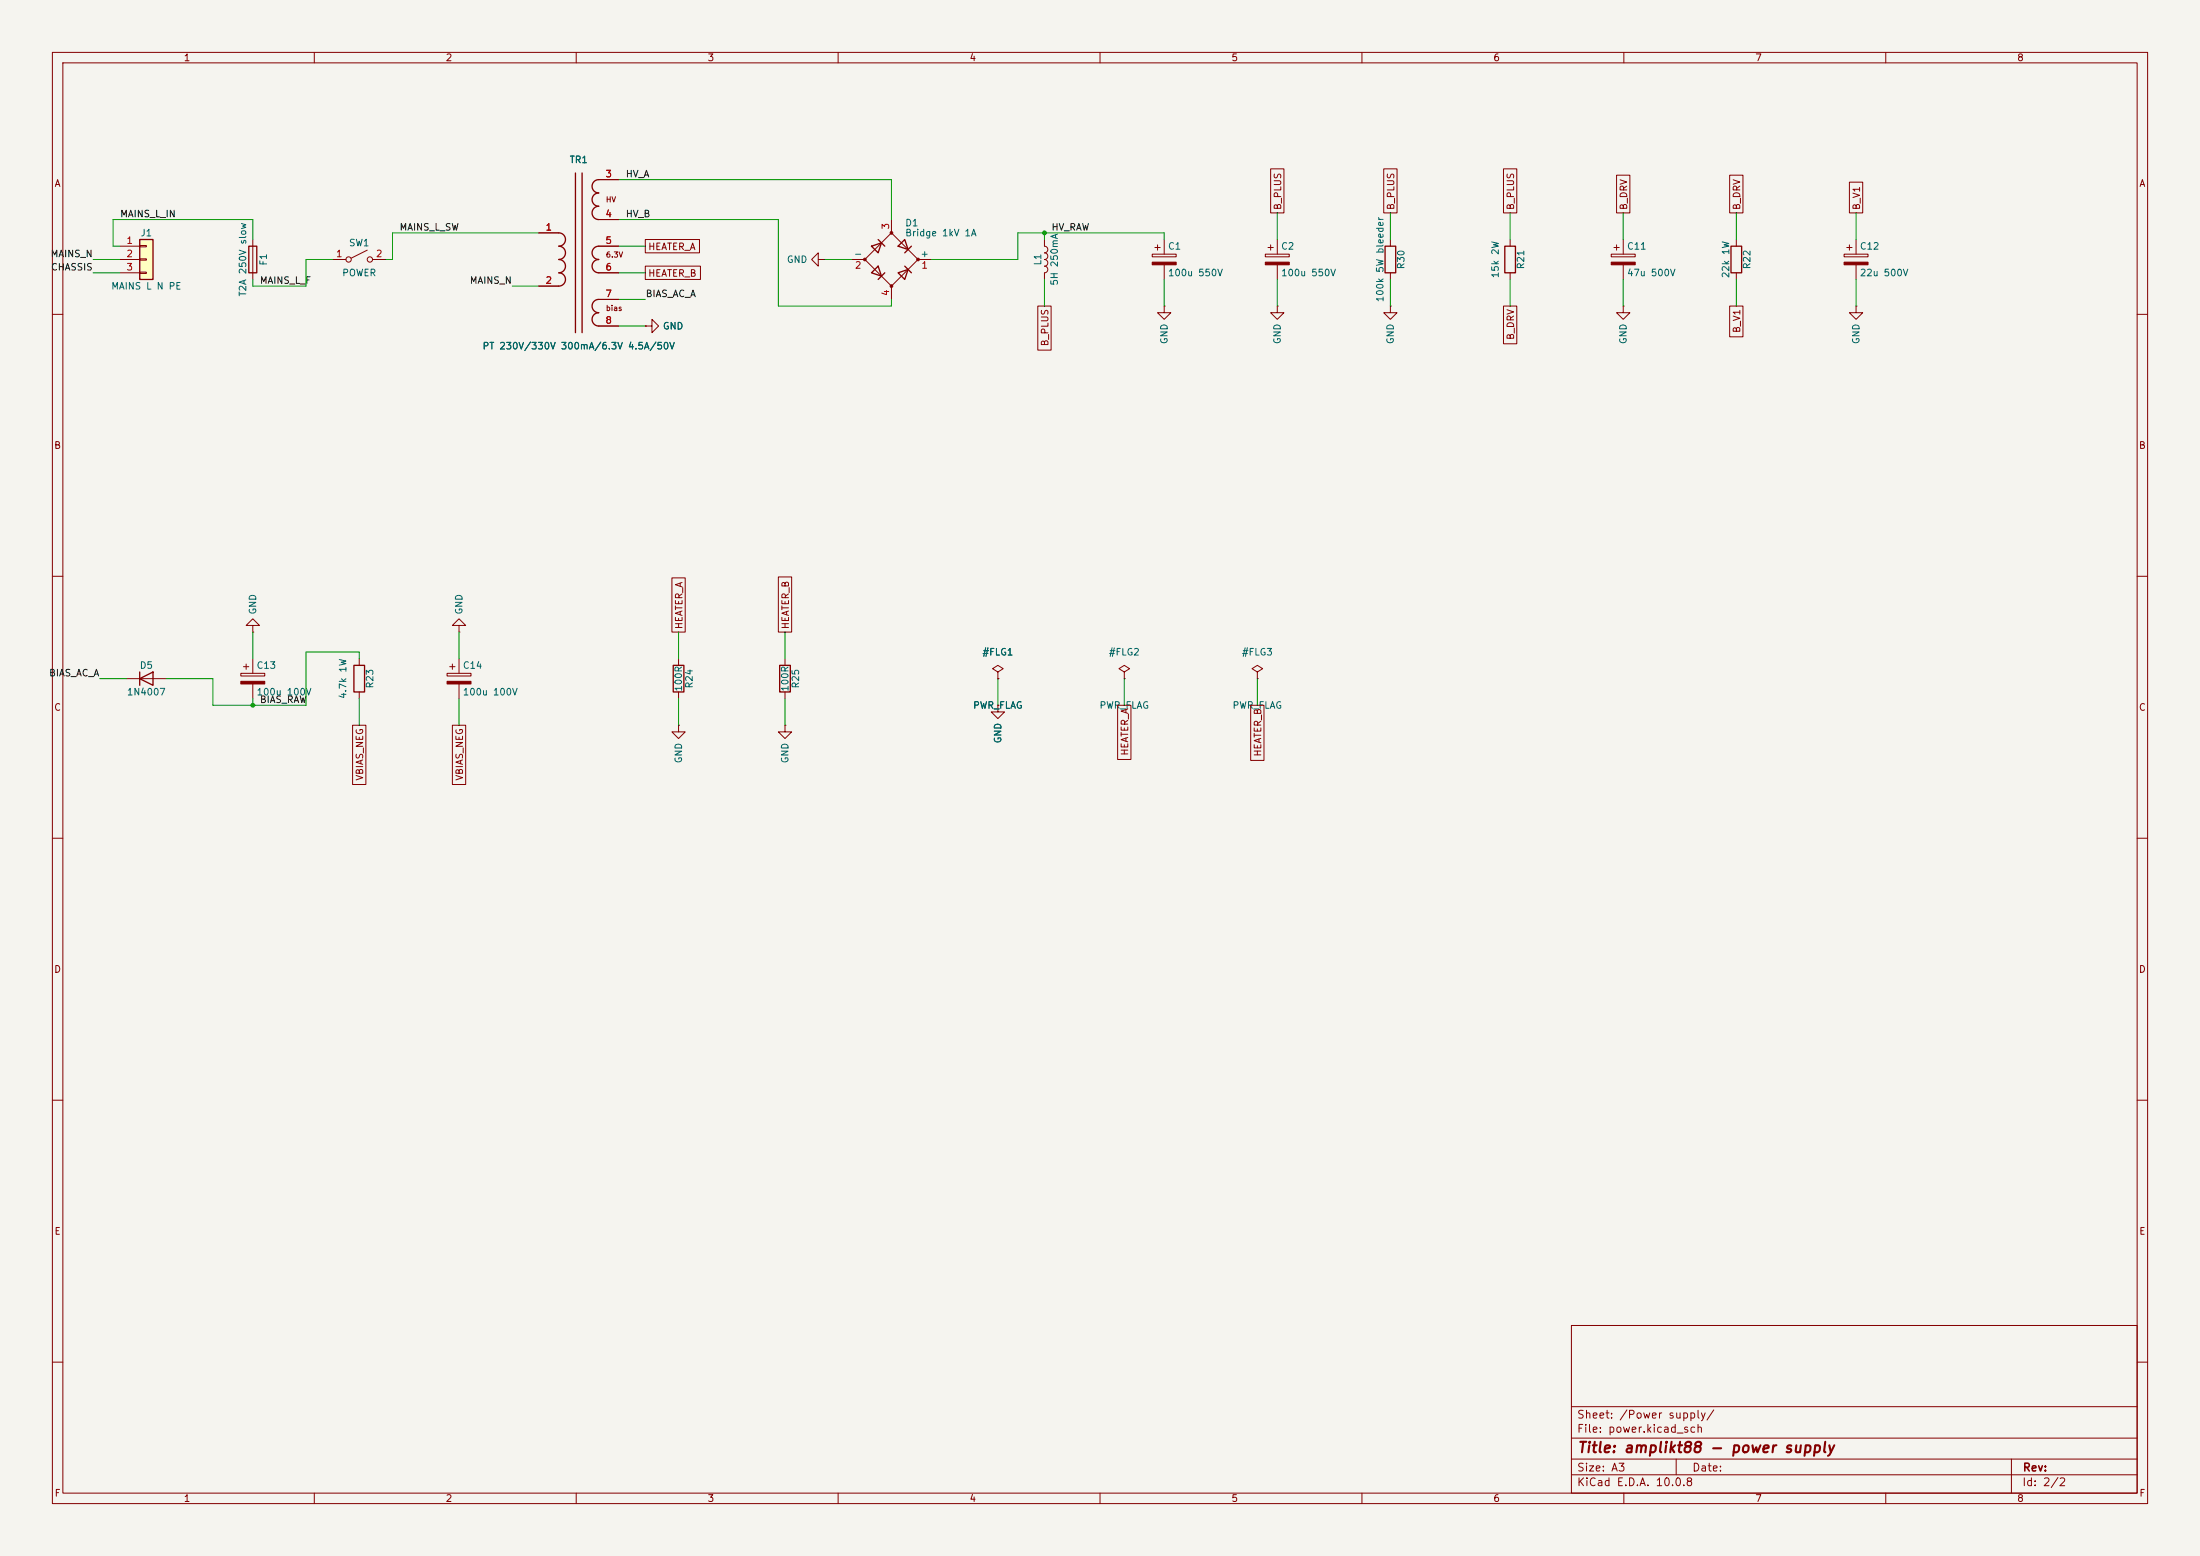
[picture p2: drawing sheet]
<svg xmlns="http://www.w3.org/2000/svg" width="420mm" height="297mm" viewBox="0 0 420 297" stroke-linecap="round" stroke-linejoin="round" font-family="sans-serif">
<path d="M0 0h420v297h-420z" fill="#f5f4ef" stroke="#f5f4ef" stroke-width=".19"/>
<g fill="none" stroke="#840000" stroke-width=".19">
<path d="M10 10h400v277h-400zM12 12h396v273h-396zM60 10v2M110 10v2M160 10v2M210 10v2M260 10v2M310 10v2M360 10v2M48.3 45.7v7.6M288.3 45.7v1.3M288.3 52.1v1.2"/>
<path d="M10 60h2M408 60h2M10 110h2M408 110h2M10 160h2M408 160h2M10 210h2M408 210h2M300 253h108v32h-108zM10 260h2M300 278.5h108M300 274.5h108"/>
<path d="M300 268.5h108M320 278.5v3M384 278.5v6.5M408 260h2M60 285v2M110 285v2M160 285v2M210 285v2M260 285v2M300 281.5h108M310 285v2M360 285v2"/>
</g>
<path d="M47.5 47h1.5v5.1h-1.5zM287.3 47h2v5.1h-2z" fill="none" stroke="#840000" stroke-width=".25"/>
<path d="M26.7 45.7h2.5v7.6h-2.5z" fill="#ffffc2"/>
<g fill="none" stroke="#840000" stroke-width=".25">
<path d="M109.9 33v30.5M111.1 33v30.5M114.3 34.3a1.27 1.27 0 0 0-1.3 1.3 1.27 1.27 0 0 0 1.3 1.2 1.27 1.27 0 0 0-1.3 1.3 1.27 1.27 0 0 0 1.3 1.3 1.27 1.27 0 0 0-1.3 1.2 1.27 1.27 0 0 0 1.3 1.3M26.7 45.7h2.5v7.6h-2.5zM106.7 44.5a1.27 1.27 0 0 1 1.2 1.2 1.27 1.27 0 0 1-1.2 1.3 1.27 1.27 0 0 1 1.2 1.3 1.27 1.27 0 0 1-1.2 1.2 1.27 1.27 0 0 1 1.2 1.3 1.27 1.27 0 0 1-1.2 1.3 1.27 1.27 0 0 1 1.2 1.2 1.27 1.27 0 0 1-1.2 1.3M114.3 47a1.27 1.27 0 0 0-1.3 1.3 1.27 1.27 0 0 0 1.3 1.2 1.27 1.27 0 0 0-1.3 1.3 1.27 1.27 0 0 0 1.3 1.3M114.3 57.2a1.27 1.27 0 0 0-1.3 1.2 1.27 1.27 0 0 0 1.3 1.3 1.27 1.27 0 0 0-1.3 1.3 1.27 1.27 0 0 0 1.3 1.2M166.4 47l1.9-.6-.7 1.9zM166.4 52.1l1.2-1.3 .7 1.9zM167.6 45.7l1.3 1.3M168.9 52.1l-1.3 1.2M171.4 47l1.3-1.3 .7 1.9z"/>
<path d="M171.4 52.1l2-.7-.7 1.9zM172.7 50.8l1.3 1.3M174 47l-1.3 1.3M264.4 47h2v5.1h-2zM330.5 47h2v5.1h-2zM26.7 129.5l2.5-1.2v2.5zM26.7 128.3v2.5M67.6 127h2v5.1h-2zM128.5 127h2.1v5.1h-2.1zM148.8 127h2.1v5.1h-2.1z"/>
</g>
<g fill="none" stroke="#840000" stroke-width=".19">
<path d="M114.3 34.3h3.8M242.6 32.2h2.5v8.4h-2.5zM264.2 32.2h2.5v8.4h-2.5zM287 32.2h2.6v8.4h-2.6zM308.6 33.4h2.6v7.2h-2.6zM330.2 33.4h2.5v7.2h-2.5zM353.1 34.8h2.5v5.8h-2.5zM22.9 47h3.8M22.9 49.5h3.8M22.9 52.1h3.8M26.7 46.9h1.2v.2h-1.2zM26.7 49.4h1.2v.3h-1.2z"/>
<path d="M26.7 51.9h1.2v.3h-1.2zM63.5 49.5h2.5M70.1 47.8l-3 1.5M71.1 49.5h2.6M102.9 44.5h3.8M102.9 54.6h3.8M114.3 47h3.8M114.3 52.1h3.8M114.3 41.9h3.8M114.3 57.2h3.8M123.2 45.7h10.3v2.6h-10.3zM123.2 50.8h10.5v2.5h-10.5z"/>
<path d="M156.2 49.5v-1.2l-1.3 1.2 1.3 1.3v-1.3h1.3M157.5 49.5h.1M162.6 49.5h2.5M170.2 44.5l5.1 5-5.1 5.1-5.1-5.1zM170.2 41.9v2.6M170.2 54.6v2.6M175.3 49.5h2.5M198.1 58.4h2.6v8.4h-2.6zM199.4 45.7v1.3a.64 .64 0 0 1 .6 .6 .64 .64 0 0 1-.6 .7 .64 .64 0 0 1 .6 .6 .64 .64 0 0 1-.6 .6 .64 .64 0 0 1 .6 .7 .64 .64 0 0 1-.6 .6M199.4 50.8a.64 .64 0 0 1 .6 .6 .64 .64 0 0 1-.6 .7v1.2M220 48.5h4.5v.5h-4.5zM220.5 47.2h1"/>
<path d="M221 46.7v1.1M222.2 58.4v1.3h1.3l-1.3 1.3-1.2-1.3h1.2M222.2 58.4h.1M222.2 45.7v2.8M222.2 50.5v2.8M241.6 48.5h4.5v.5h-4.5zM242.1 47.2h1M242.6 46.7v1.1M243.8 58.4v1.3h1.3l-1.3 1.3-1.2-1.3h1.2M243.8 58.4h.1M243.8 45.7v2.8M243.8 50.5v2.8"/>
<path d="M265.4 58.4v1.3h1.3l-1.3 1.3-1.2-1.3h1.2M265.4 58.4h.1M265.4 45.7v1.3M265.4 52.1v1.2M287 58.4h2.6v7.2h-2.6zM307.6 48.5h4.6v.5h-4.6zM308.1 47.2h1M308.6 46.7v1.1M309.9 58.4v1.3h1.2l-1.2 1.3-1.3-1.3h1.3M309.9 58.4h.1M309.9 45.7v2.8M309.9 50.5v2.8"/>
<path d="M330.2 58.4h2.5v5.9h-2.5zM331.5 45.7v1.3M331.5 52.1v1.2M352 48.5h4.6v.5h-4.6zM352.6 47.2h1M353.1 46.7v1.1M354.3 58.4v1.3h1.3l-1.3 1.3-1.2-1.3h1.2M354.3 58.4h.1M354.3 45.7v2.8M354.3 50.5v2.8M114.3 62.2h3.8M123.2 62.2h1.3v-1.2l1.2 1.2-1.2 1.3v-1.3"/>
<path d="M123.2 62.2h.1M48.3 119.4h1.2l-1.2-1.3-1.3 1.3h1.3v1.3M87.6 119.4h1.3l-1.3-1.3-1.2 1.3h1.2v1.3M128.3 110.3h2.5v10.4h-2.5zM148.6 110.1h2.5v10.6h-2.5zM24.1 129.5h7.6M46 128.5h4.5v.5h-4.5zM46.5 127.3h1M47 126.7v1.1M48.3 120.7h.1M48.3 125.7v2.8M48.3 130.6v2.8"/>
<path d="M67.3 138.4h2.6v11.3h-2.6zM68.6 125.7v1.3M68.6 132.1v1.3M85.3 128.5h4.6v.5h-4.6zM85.9 127.3h1M86.4 138.4h2.5v11.3h-2.5zM86.4 126.7v1.1M87.6 120.7h.1M87.6 125.7v2.8M87.6 130.6v2.8M129.5 138.4v1.3h1.3l-1.3 1.3-1.2-1.3h1.2M129.5 138.4h.1"/>
<path d="M129.5 125.7v1.3M129.5 132.1v1.3M149.9 138.4v1.3h1.2l-1.2 1.3-1.3-1.3h1.3M149.9 138.4h.1M149.9 125.7v1.3M149.9 132.1v1.3M190.5 128.3l1-.7-1-.6-1 .6 1 .7v1.2M190.5 129.5h.1M190.5 134.6v1.3h1.3l-1.3 1.3-1.3-1.3h1.3M190.5 134.6h.1M213.4 134.6h2.5v10.4h-2.5zM214.6 128.3l1-.7-1-.6-1 .6 1 .7v1.2"/>
<path d="M214.6 129.5h.1M238.8 134.6h2.5v10.5h-2.5zM240 128.3l1-.7-1-.6-1 .6 1 .7v1.2M240 129.5h.1"/>
<circle cx="66.5" cy="49.5" r=".51"/>
<circle cx="70.6" cy="49.5" r=".51"/>
</g>
<g fill="#840000" stroke="#840000" stroke-width=".19">
<path d="M85.3 130h4.6v.6h-4.6z"/>
<path d="M220 50h4.5v.5h-4.5z"/>
<path d="M352 50h4.6v.5h-4.6z"/>
<path d="M307.6 50h4.6v.5h-4.6z"/>
<path d="M241.6 50h4.5v.5h-4.5z"/>
<path d="M46 130h4.5v.6h-4.5z"/>
<circle cx="165.1" cy="49.5" r=".25"/>
<circle cx="170.2" cy="44.4" r=".25"/>
<circle cx="170.2" cy="54.6" r=".25"/>
<circle cx="175.3" cy="49.5" r=".25"/>
</g>
<g fill="none" stroke="#009600" stroke-width=".19">
<path d="M118.1 34.3h52.1v7.6M17.8 49.5h5.1M17.8 52.1h5.1M48.3 45.7v-3.8h-26.7v5.1h1.3M63.5 49.5h-5.1v5.1h-10.1v-1.3M97.8 54.6h5.1M102.9 44.5h-28v5h-1.2M118.1 41.9h30.5v16.5h21.6v-1.2M118.1 57.2h5.1M118.1 47h5.1M118.1 52.1h5.1M157.5 49.5h5.1"/>
<path d="M199.4 44.5v1.2M199.4 53.3v5.1M222.2 45.7v-1.2h-27.9v5h-16.5M222.2 53.3v5.1M243.8 40.6v5.1M243.8 53.3v5.1M265.4 40.6v5.1M265.4 53.3v5.1M288.3 40.6v5.1M288.3 53.3v5.1M309.9 40.6v5.1M309.9 53.3v5.1"/>
<path d="M331.5 40.6v5.1M331.5 53.3v5.1M354.3 40.6v5.1M354.3 53.3v5.1M118.1 62.2h5.1M19 129.5h5.1M48.3 120.7v5M48.3 133.4v1.2M68.6 125.7v-1.2h-10.2v10.1h-17.8v-5.1h-8.9M68.6 133.4v5M87.6 120.7v5M87.6 133.4v5"/>
<path d="M129.5 120.7v5M129.5 133.4v5M149.9 120.7v5M149.9 133.4v5M190.5 129.5v5.1M214.6 129.5v5.1M240 129.5v5.1"/>
</g>
<g fill="#009600">
<circle cx="48.3" cy="134.6" r=".46"/>
<circle cx="199.4" cy="44.5" r=".46"/>
</g>
<text font-size="2" fill="#840000" x="301" y="277.8">Title: amplikt88 - power supply</text>
<g font-size="1.5" fill="#840000">
<text x="300.9" y="273.8">File: power.kicad_sch</text>
<text x="300.9" y="271.1">Sheet: /Power supply/</text>
<text x="300.9" y="281.2">Size: A3</text>
<text x="322.9" y="281.2">Date:</text>
<text x="386" y="281.2">Rev:</text>
<text x="300.9" y="284">KiCad E.D.A. 10.0.8</text>
<text x="385.9" y="284">Id: 2/2</text>
</g>
<g font-size="1.3" fill="#840000">
<text x="35" y="12">1</text>
<text x="85" y="12">2</text>
<text x="135" y="12">3</text>
<text x="185" y="12">4</text>
<text x="235" y="12">5</text>
<text x="285" y="12">6</text>
<text x="335" y="12">7</text>
<text x="385" y="12">8</text>
<text x="10.3" y="36">A</text>
<text x="408.3" y="36">A</text>
<text x="244.9" y="40.2" transform="rotate(-90 244.9 40.2)">B_PLUS</text>
<text x="266.5" y="40.2" transform="rotate(-90 266.5 40.2)">B_PLUS</text>
<text x="289.3" y="40.2" transform="rotate(-90 289.3 40.2)">B_PLUS</text>
<text x="310.9" y="40.2" transform="rotate(-90 310.9 40.2)">B_DRV</text>
<text x="332.5" y="40.2" transform="rotate(-90 332.5 40.2)">B_DRV</text>
<text x="355.4" y="40.2" transform="rotate(-90 355.4 40.2)">B_V1</text>
<text x="123.6" y="48">HEATER_A</text>
<text x="123.6" y="53.1">HEATER_B</text>
<text x="289.3" y="65" transform="rotate(-90 289.3 65)">B_DRV</text>
<text x="332.5" y="63.7" transform="rotate(-90 332.5 63.7)">B_V1</text>
<text x="200.4" y="66.2" transform="rotate(-90 200.4 66.2)">B_PLUS</text>
<text x="10.2" y="86">B</text>
<text x="408.2" y="86">B</text>
<text x="130.6" y="120.2" transform="rotate(-90 130.6 120.2)">HEATER_A</text>
<text x="150.9" y="120.2" transform="rotate(-90 150.9 120.2)">HEATER_B</text>
<text x="10.2" y="136">C</text>
<text x="408.2" y="136">C</text>
<text x="69.6" y="149.1" transform="rotate(-90 69.6 149.1)">VBIAS_NEG</text>
<text x="88.7" y="149.1" transform="rotate(-90 88.7 149.1)">VBIAS_NEG</text>
<text x="215.7" y="144.3" transform="rotate(-90 215.7 144.3)">HEATER_A</text>
<text x="241.1" y="144.5" transform="rotate(-90 241.1 144.5)">HEATER_B</text>
<text x="10.2" y="186">D</text>
<text x="408.2" y="186">D</text>
<text x="10.3" y="236">E</text>
<text x="408.3" y="236">E</text>
<text x="10.3" y="286">F</text>
<text x="35" y="287">1</text>
<text x="85" y="287">2</text>
<text x="135" y="287">3</text>
<text x="185" y="287">4</text>
<text x="235" y="287">5</text>
<text x="285" y="287">6</text>
<text x="335" y="287">7</text>
<text x="385" y="287">8</text>
<text x="408.3" y="286">F</text>
</g>
<g font-size="1.3" fill="#006464">
<text x="108.6" y="31.4">TR1</text>
<text x="26.7" y="45.4">J1</text>
<text x="66.5" y="47.3">SW1</text>
<text x="172.7" y="43.5">D1</text>
<text x="172.7" y="45.4">Bridge 1kV 1A</text>
<text x="222.9" y="48">C1</text>
<text x="244.5" y="48">C2</text>
<text x="310.5" y="48">C11</text>
<text x="354.9" y="48">C12</text>
<text x="51.3" y="50.8" transform="rotate(-90 51.3 50.8)">F1</text>
<text x="65.2" y="53">POWER</text>
<text x="150.1" y="50.5">GND</text>
<text x="162.9" y="49.4">-</text>
<text x="175.6" y="49.4">+</text>
<text x="199.1" y="50.8" transform="rotate(-90 199.1 50.8)">L1</text>
<text x="222.9" y="53">100u 550V</text>
<text x="244.5" y="53">100u 550V</text>
<text x="268.4" y="51.5" transform="rotate(-90 268.4 51.5)">R30</text>
<text x="286.4" y="53.2" transform="rotate(-90 286.4 53.2)">15k 2W</text>
<text x="291.3" y="51.5" transform="rotate(-90 291.3 51.5)">R21</text>
<text x="310.5" y="53">47u 500V</text>
<text x="330.4" y="53.2" transform="rotate(-90 330.4 53.2)">22k 1W</text>
<text x="334.5" y="51.5" transform="rotate(-90 334.5 51.5)">R22</text>
<text x="354.9" y="53">22u 500V</text>
<text x="21.1" y="55.6">MAINS L N PE</text>
<text x="47.3" y="56.7" transform="rotate(-90 47.3 56.7)">T2A 250V slow</text>
<text x="202.3" y="54.6" transform="rotate(-90 202.3 54.6)">5H 250mA</text>
<text x="264.4" y="57.8" transform="rotate(-90 264.4 57.8)">100k 5W bleeder</text>
<text x="126.4" y="63.2">GND</text>
<text x="223.2" y="65.8" transform="rotate(-90 223.2 65.8)">GND</text>
<text x="244.8" y="65.8" transform="rotate(-90 244.8 65.8)">GND</text>
<text x="266.4" y="65.8" transform="rotate(-90 266.4 65.8)">GND</text>
<text x="310.8" y="65.8" transform="rotate(-90 310.8 65.8)">GND</text>
<text x="355.3" y="65.8" transform="rotate(-90 355.3 65.8)">GND</text>
<text x="92" y="67">PT 230V/330V 300mA/6.3V 4.5A/50V</text>
<text x="49.2" y="117.4" transform="rotate(-90 49.2 117.4)">GND</text>
<text x="88.6" y="117.4" transform="rotate(-90 88.6 117.4)">GND</text>
<text x="187.4" y="125.4">#FLG1</text>
<text x="211.6" y="125.4">#FLG2</text>
<text x="237" y="125.4">#FLG3</text>
<text x="26.6" y="128">D5</text>
<text x="48.9" y="128">C13</text>
<text x="71.6" y="131.5" transform="rotate(-90 71.6 131.5)">R23</text>
<text x="88.2" y="128">C14</text>
<text x="132.5" y="131.5" transform="rotate(-90 132.5 131.5)">R24</text>
<text x="152.9" y="131.5" transform="rotate(-90 152.9 131.5)">R25</text>
<text x="24.1" y="133">1N4007</text>
<text x="48.9" y="133">100u 100V</text>
<text x="66.4" y="133.5" transform="rotate(-90 66.4 133.5)">4.7k 1W</text>
<text x="88.2" y="133">100u 100V</text>
<text x="130.5" y="132.1" transform="rotate(-90 130.5 132.1)">100R</text>
<text x="150.8" y="132.1" transform="rotate(-90 150.8 132.1)">100R</text>
<text x="185.7" y="135.6">PWR_FLAG</text>
<text x="209.8" y="135.6">PWR_FLAG</text>
<text x="235.2" y="135.6">PWR_FLAG</text>
<text x="191.5" y="142" transform="rotate(-90 191.5 142)">GND</text>
<text x="130.5" y="145.8" transform="rotate(-90 130.5 145.8)">GND</text>
<text x="150.8" y="145.8" transform="rotate(-90 150.8 145.8)">GND</text>
</g>
<g font-size="1.3" fill="#a90000">
<text x="115.5" y="34.2">3</text>
<text x="115.5" y="41.8">4</text>
<text x="24" y="46.9">1</text>
<text x="104" y="44.3">1</text>
<text x="115.5" y="46.9">5</text>
<text x="170" y="43.9" transform="rotate(-90 170 43.9)">3</text>
<text x="24" y="49.4">2</text>
<text x="24" y="51.9">3</text>
<text x="64" y="49.4">1</text>
<text x="71.7" y="49.4">2</text>
<text x="115.5" y="51.9">6</text>
<text x="163.1" y="51.6">2</text>
<text x="175.8" y="51.6">1</text>
<text x="104" y="54.5">2</text>
<text x="115.5" y="57">7</text>
<text x="170" y="56.6" transform="rotate(-90 170 56.6)">4</text>
<text x="115.5" y="62.1">8</text>
</g>
<g font-size="1.3" fill="#0f0f0f">
<text x="119.4" y="34.2">HV_A</text>
<text x="22.8" y="41.8">MAINS_L_IN</text>
<text x="119.4" y="41.8">HV_B</text>
<text x="76.2" y="44.3">MAINS_L_SW</text>
<text x="200.6" y="44.3">HV_RAW</text>
<text x="9.6" y="49.4">MAINS_N</text>
<text x="9.6" y="51.9">CHASSIS</text>
<text x="49.5" y="54.5">MAINS_L_F</text>
<text x="89.6" y="54.5">MAINS_N</text>
<text x="123.2" y="57">BIAS_AC_A</text>
<text x="9.3" y="129.4">BIAS_AC_A</text>
<text x="49.5" y="134.5">BIAS_RAW</text>
</g>
<g font-size="1" fill="#840000">
<text x="115.6" y="38.9">HV</text>
<text x="115.6" y="49.4">6.3V</text>
<text x="115.6" y="59.6">bias</text>
</g>
</svg>
